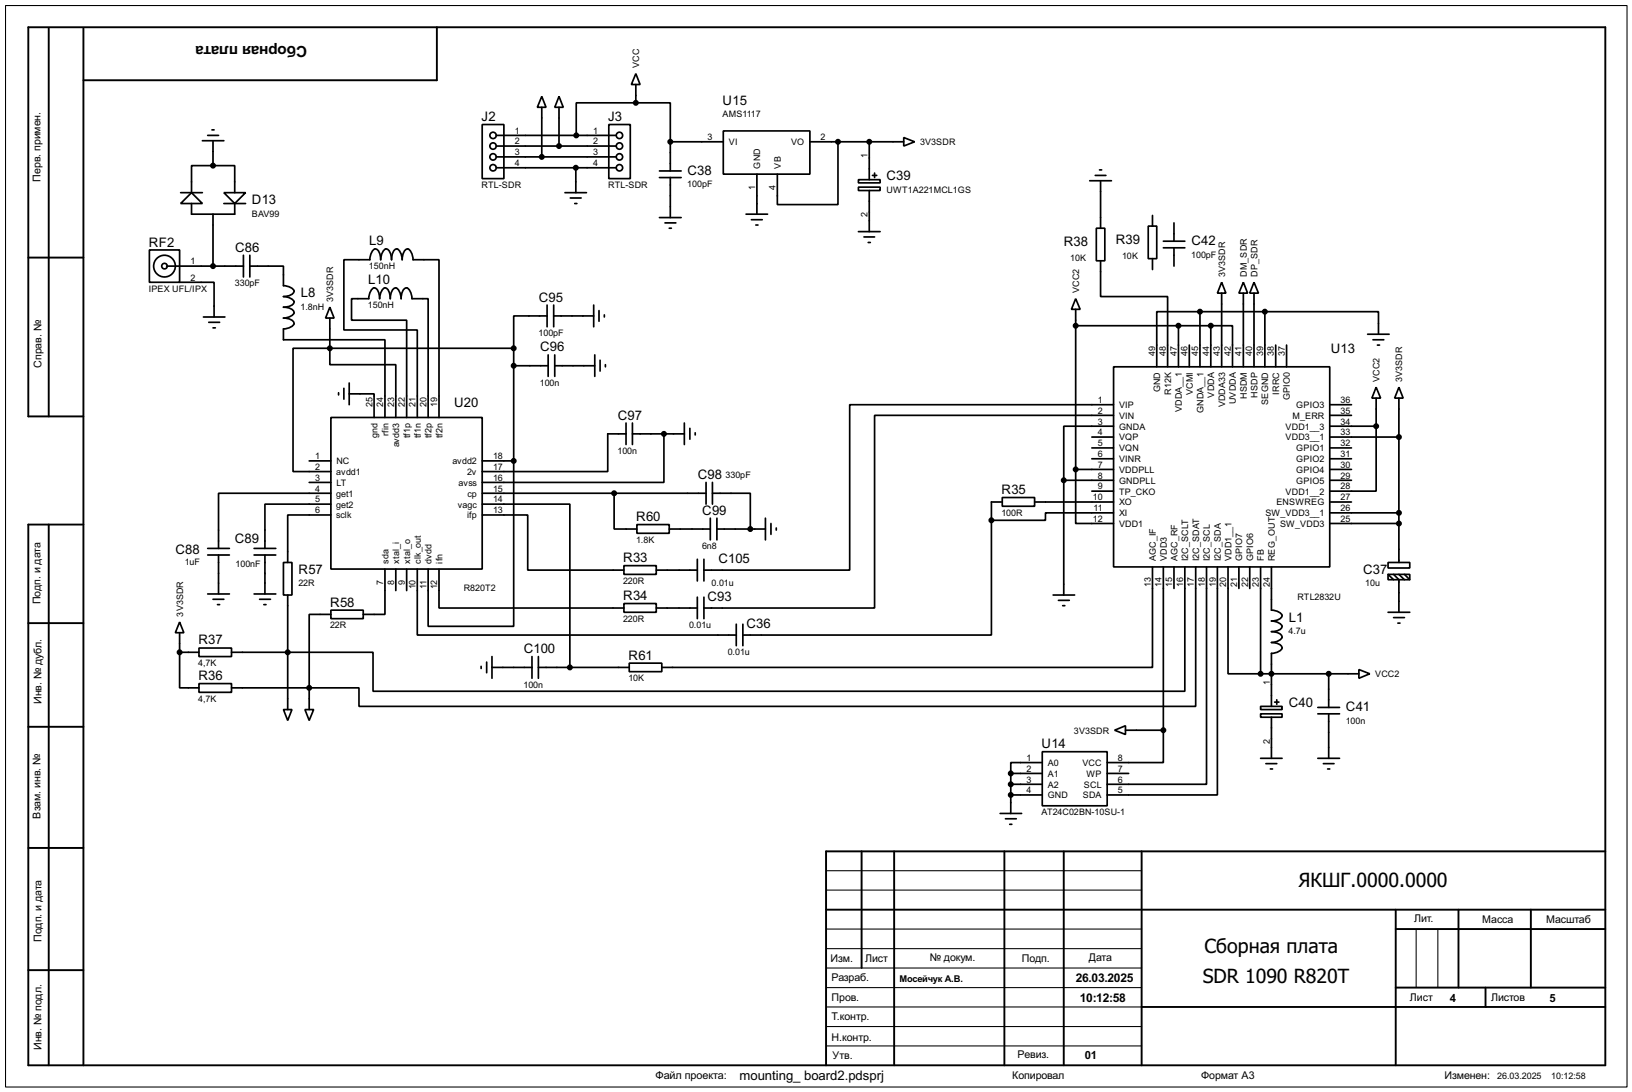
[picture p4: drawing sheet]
<svg xmlns="http://www.w3.org/2000/svg" width="383mm" height="256mm" viewBox="0 0 383 256" stroke-linecap="round" stroke-linejoin="round" font-family="sans-serif">
<path d="M1.3 1.3h381v254h-381zM194.1 218.2h74.2M194.1 209.1h74.2M194.1 204.5h74.2M332.8 218.2v13.8M337.9 218.2v13.8M194.1 222.8h74.2M194.1 232h74.2M194.1 236.5h74.2M194.1 227.4h74.2M194.1 241.1h74.2M194.1 245.7h74.2" fill="none" stroke="#000" stroke-width=".25"/>
<g fill="none" stroke="#000" stroke-width=".45">
<path d="M11.5 6.7v91.1M19.6 6.7v243.5M102.7 6.4v12.5h-83.1M6.7 60.5h12.9M19.6 97.8h-12.9v-91.4h370.5v243.8h-370.5v-127h12.9M11.5 123.2v127M6.7 146.4h12.9M6.7 170.7h12.9M6.7 199.2h12.9M202.5 200v27.4M210.1 200v50.2M236 200v50.2"/>
<path d="M250 200v50.2M268.3 200v50.2M377.2 200h-183.1v50.2M194.1 213.7h183.1M328 213.7v36.5M328 218.2h49.2M342.7 213.7v18.3M359.7 213.7v18.3M6.7 227.9h12.9M268.3 236.5h108.9M328 232h49.2M349.1 232v4.5"/>
</g>
<g fill="none" stroke="#000" stroke-width=".4">
<path d="M149.4 17.3l1 2.6h-2zM149.4 19.9v4.3M47.6 33.1h5M48.8 31.8h2.6M49.8 30.5h.5M50.1 38.9h-5.1v6.4M50.1 38.9h5.1v6.4M50.1 33.1v5.8M113.3 29.3h5.1v12.7h-5.1zM116.6 39.4h28.2M116.6 31.8h28.2M116.6 34.3h28.2"/>
<path d="M116.6 36.9h28.2M127.3 22.7l1 2.5h-2zM127.3 25.2v11.7M131.4 22.7l1 2.5h-2zM131.4 25.2v9.1M135.3 39.4v5.9M143.1 29.3h5v12.7h-5zM149.4 24.2h-14v7.6M149.4 24.2h8.1v9.1M157.5 33.3h12.5M157.5 33.3v6.9M170 30.8h20.3v10.1h-20.3z"/>
<path d="M190.3 33.3h22.1M196.9 33.3v14.8h-14.2v-7.2M204.3 33.3v8.9M212.4 32.3l2.5 1-2.5 1zM258.4 39.9h.5M35.1 58.7h7.1v7.6h-7.1zM42.5 45.3h5.1M45 45.3l2.6 2.5h-5.1zM45 47.8v2.5h10.2v-2.5M50.1 50.3v12.2M52.6 45.3h5.1l-2.5 2.5zM52.6 47.8h5.1"/>
<path d="M57.2 60v5.1M58.7 60v5.1M132.8 45.3h5M134 46.5h2.6M135.1 47.8h.5M155 41.7h5.1M155 40.2h5.1M155 51.1h5.1M156.3 52.4h2.5M157.3 53.6h.5M157.5 41.7v9.4M175.3 50.3h5.1"/>
<path d="M176.6 51.6h2.5M177.6 52.9h.5M177.9 40.9v9.4M201.7 42.2h5.1v.8h-5.1zM201.7 44h5.1v.8h-5.1zM201.7 54.4h5.1M203 55.7h2.5M204 57h.5M204.3 44.8v9.6M205 41.2h1M205.5 40.7v1M256.1 42.5h5.1"/>
<path d="M257.4 41.2h2.5M257.6 53.6h2v7.7h-2zM258.6 42.5v11.1M269.8 53.1h2v7.7h-2zM270.8 50.6v2.5M273.4 58.2h5M273.4 56.7h5M275.9 52.4v4.3M275.9 58.2v4.3M39.2 62.5h18M42.2 66.3h8.1v8.2M47.8 74.5h5.1"/>
<path d="M49.1 75.7h2.5M50.1 77h.5M58.7 62.5h7.9v4.6a2.65 2.65 0 0 1 2.5 1.3 2.29 2.29 0 0 1-2.5 1.3 2.65 2.65 0 0 1 2.5 1.2 2.27 2.27 0 0 1-2.5 1.3 2.24 2.24 0 0 1 2.5 1.3 2.65 2.65 0 0 1-2.5 1.2 2.24 2.24 0 0 1 2.5 1.3 2.65 2.65 0 0 1-2.5 1.3v2.5h23.9v18.3M77.5 72.2l1 2.5h-2zM77.5 74.7v7.1M128.6 74.2h-7.9v7.6M128.6 71.7v5.1M130.1 74.2h9.4M130.1 71.7v5.1M139.5 71.7v5.1M140.8 73v2.5M142 74v.5"/>
<path d="M252.8 70.2l1 2.5h-2zM252.8 76.5h31.7M252.8 72.7v37.6M258.6 61.3v8.4h15.8v16.5M270.8 60.8v2.5M276.9 76.5v9.7M282 73.2h-10.2v13M282 73.2v13M282 73.2h15.2M284.5 76.5h5.1v9.7M284.5 76.5v9.7M287.1 66.3l1 2.6h-2z"/>
<path d="M287.1 68.9v17.3M292.2 66.3l1 2.6h-2.1zM292.2 68.9v17.3M294.7 66.3l1 2.6h-2zM294.7 68.9v17.3M297.2 73.2h26.7v5.3M297.2 73.2v13M321.4 78.5h5M322.6 79.8h2.6M77.5 81.8h-8.6v29h8.9M77.5 81.8v3.9h15.5v12.4M77.5 81.8h43.2"/>
<path d="M77.8 98.1h35.5v35.6h-35.5zM79.6 92.3v.5M80.8 91.2v2.6M82.1 92.5h5.8v5.6M82.1 90v5.1M95.6 98.1v-22.9h-13v-5h4.1a2.68 2.68 0 0 1 1.2-2.6 2.27 2.27 0 0 1 1.3 2.6 2.68 2.68 0 0 1 1.3-2.6 2.31 2.31 0 0 1 1.2 2.6 2.33 2.33 0 0 1 1.3-2.6 2.68 2.68 0 0 1 1.3 2.6 2.27 2.27 0 0 1 1.3-2.6 2.68 2.68 0 0 1 1.2 2.6h3.8v27.9M98.1 98.1v-20.6h-17.3v-16.5h6.1a2.68 2.68 0 0 1 1.3-2.5 2.27 2.27 0 0 1 1.3 2.5 2.68 2.68 0 0 1 1.2-2.5 2.33 2.33 0 0 1 1.3 2.5v-.6a2.03 2.03 0 0 1 1.3-1.9 2.68 2.68 0 0 1 1.2 2.5 2.33 2.33 0 0 1 1.3-2.5 2.68 2.68 0 0 1 1.3 2.5h6.1v37.1M120.7 85.9h8.1M120.7 81.8v26.5M128.8 83.4v5M130.4 85.9h9.4M130.4 83.4v5"/>
<path d="M139.8 83.4v5M141 84.6v2.6M142.3 85.7v.5M147.1 99.4v5M148.6 99.4v5M160.8 99.4v5M261.7 86.2h50.8v47h-50.8zM261.7 95.1h-62v38.8h-34.3M261.7 97.6h-56.2v45.2h-40.1M279.5 81.1v5.1M299.8 81.1v5.1M302.3 81.1v5.1"/>
<path d="M312.5 95.1h5.1M312.5 97.6h5.1M323.4 91l1 2.5h-2zM323.4 93.5v6.6M323.7 81.1h.5M328.7 91l1 2.5h-2zM328.7 93.5v38.6M72.7 108.3h5.1M72.7 113.3h5.1M77.8 118.4h-15.5v10.4M77.8 115.9h-26.4v12.9M113.3 118.4h20.6v38.4"/>
<path d="M113.3 115.9h52.6M113.3 108.3h7.4M120.7 108.3v38.8h-20.1v-13.4M144.3 115.9v8.4h5.4M147.1 101.9h-4.3v8.9h-29.5M148.6 101.9h12.2M156 101.9v11.4h-42.7M162.1 100.6v2.6M163.4 101.7v.5M165.9 113.3v5.1M167.4 115.9h8.9v8.4M167.4 113.3v5.1"/>
<path d="M235.5 116.9h7.6v2h-7.6zM235.5 117.9h-2.5v4.3M243.1 117.9h18.6M250 112.8v27M250 112.8h11.7M252.8 110.3v12.7h8.9M252.8 110.3h8.9M256.6 102.7h5.1M256.6 105.2h5.1M256.6 107.8h5.1M256.6 115.4h5.1M261.7 100.1h-11.7v12.7"/>
<path d="M312.5 100.1h10.9M312.5 102.7h16.2M312.5 110.3h5.1M312.5 112.8h5.1M312.5 117.9h5.1M312.5 105.2h5.1M312.5 107.8h5.1M323.4 100.1v15.3h-10.9M48.8 130.4h5.1M48.8 128.8h5.1M48.8 139.5h5.1M51.4 130.4v9.1"/>
<path d="M59.7 130.4h5.1M59.7 128.8h5.1M59.7 139.5h5.1M62.3 130.4v9.1M66.6 132.1h2v7.7h-2zM67.6 139.8v26.9M77.8 121h-10.2v11.1M90.5 133.7v10.6h-5.1M93 133.7v5M95.6 133.7v5M98.1 133.7v15.5h74.9M103.2 133.7v9.1h43.4"/>
<path d="M113.3 121h10.7v12.9h22.6M146.6 132.9h7.6v2h-7.6zM149.7 123.2h7.6v2.1h-7.6zM154.2 133.9h9.7M157.3 124.3h9.6M163.9 131.4v5.1M165.4 131.4v5.1M166.9 121.7v5.1M168.5 124.3h11.4M168.5 121.7v5.1M179.9 121.7v5.1M181.2 123v2.5"/>
<path d="M182.4 124v.5M233 122.2v27h-58.4M247.5 139.8h5M261.7 120.5h-16v1.7h-12.7M270.8 133.2v23.6h-115.3M273.4 133.2v38.3M275.9 133.2v5M278.4 133.2v29.2h-190.7v-9.2h-33.3M281 133.2v32.7h-196.6v-4.3h-11.7M283.5 133.2v51h-23.3M286.1 133.2v53.5h-25.9M288.6 133.2v25.1h7.6"/>
<path d="M291.1 133.2v5M293.7 133.2v5M296.2 133.2v25.1M298.8 133.2v10.1a2.65 2.65 0 0 1 2.5 1.3 2.29 2.29 0 0 1-2.5 1.3 2.65 2.65 0 0 1 2.5 1.2 2.27 2.27 0 0 1-2.5 1.3 2.24 2.24 0 0 1 2.5 1.3 2.65 2.65 0 0 1-2.5 1.2 2.24 2.24 0 0 1 2.5 1.3 2.65 2.65 0 0 1-2.5 1.3v12.4M312.5 120.5h16.2M312.5 123h16.2M326.2 132.1h5.1v1.3h-5.1zM326.2 134.9h5.1v1.3h-5.1zM326.2 134.9l1.3 1.3M327.5 134.9l1.2 1.3v7.6M328.7 134.9l1.3 1.3M330 134.9l1.3 1.3"/>
<path d="M42.2 146.1l1 2.5h-2zM42.2 153.2v8.4h4.6M42.2 153.2h4.6M42.2 148.6v4.6M46.8 152.2h7.6v2h-7.6zM50.1 140.8h2.5M51.1 142h.5M61 140.8h2.6M62 142h.5M77.8 143.3h7.6v2h-7.6zM77.8 144.3h-5.1v17.3M113.1 156.5v.5"/>
<path d="M114.4 155.5v2.5M115.6 156.8h9.4M115.6 154.2v5.1M125 154.2v5.1M126.5 156.8h21.4M126.5 154.2v5.1M146.6 141.8h7.6v2h-7.6zM147.9 155.8h7.6v2h-7.6zM154.2 142.8h9.7M163.9 140.3v5M165.4 140.3v5M173 146.6v5.1"/>
<path d="M174.6 146.6v5.1M248.7 141h2.6M249.7 142.3h.5M296.2 158.3h23.1M312.2 158.3v7.9M319.3 157.3l2.6 1-2.6 1zM326.2 143.8h5.1M327.5 145.1h2.5M328.5 146.4h.5M46.8 160.6h7.6v2h-7.6zM54.4 161.6h18.3M66.6 166.7h2l-1 2.5z"/>
<path d="M71.7 166.7h2l-1 2.5zM72.7 161.6v5.1M244.9 176.6h15.3v12.7h-15.3zM244.9 179.1h-7.4v2.6M261.9 171.5l2.6-1v2zM264.5 171.5h8.9M273.4 171.5v7.6h-13.2M296.2 165.9h5.1v.8h-5.1zM296.2 167.7h5.1v.8h-5.1zM296.2 178.1h5.1M297.5 179.4h2.5M298.8 168.5v9.6"/>
<path d="M299.5 164.9h1M300 164.4v1M309.7 178.1h5.1M309.7 167.7h5.1M309.7 166.2h5.1M311 179.4h2.5M312.2 167.7v10.4M235 191.1h5.1M236.3 192.3h2.5M237.3 193.6h.5M237.5 181.7h7.4M237.5 181.7v9.4"/>
<path d="M237.5 184.2h7.4M237.5 186.7h7.4M260.2 181.7h5M298.5 180.6h.5M312 180.6h.5"/>
<circle cx="115.8" cy="31.8" r=".75"/>
<circle cx="115.8" cy="34.3" r=".75"/>
<circle cx="115.8" cy="36.9" r=".75"/>
<circle cx="115.8" cy="39.4" r=".75"/>
<circle cx="145.5" cy="39.4" r=".75"/>
<circle cx="145.5" cy="31.8" r=".75"/>
<circle cx="145.5" cy="36.9" r=".75"/>
<circle cx="145.5" cy="34.3" r=".75"/>
<circle cx="38.6" cy="62.5" r="2.55"/>
<circle cx="38.6" cy="62.5" r=".65"/>
</g>
<g fill="#000" stroke="#000" stroke-width=".4">
<circle cx="50" cy="38.9" r=".5"/>
<circle cx="127.3" cy="36.9" r=".5"/>
<circle cx="131.3" cy="34.3" r=".5"/>
<circle cx="135.3" cy="39.4" r=".5"/>
<circle cx="135.4" cy="31.8" r=".5"/>
<circle cx="149.4" cy="24.2" r=".5"/>
<circle cx="157.5" cy="33.3" r=".5"/>
<circle cx="196.9" cy="33.3" r=".5"/>
<circle cx="204.2" cy="33.3" r=".5"/>
<circle cx="50" cy="62.5" r=".5"/>
<circle cx="252.7" cy="76.5" r=".5"/>
<circle cx="276.9" cy="76.5" r=".5"/>
<circle cx="281.9" cy="73.2" r=".5"/>
<circle cx="284.5" cy="76.5" r=".5"/>
<circle cx="297.2" cy="73.2" r=".5"/>
<circle cx="77.5" cy="81.8" r=".5"/>
<circle cx="120.7" cy="81.8" r=".5"/>
<circle cx="120.7" cy="85.9" r=".5"/>
<circle cx="120.7" cy="108.3" r=".5"/>
<circle cx="144.3" cy="115.9" r=".5"/>
<circle cx="156" cy="101.9" r=".5"/>
<circle cx="249.9" cy="112.8" r=".5"/>
<circle cx="252.7" cy="110.3" r=".5"/>
<circle cx="323.3" cy="100.1" r=".5"/>
<circle cx="328.7" cy="102.7" r=".5"/>
<circle cx="176.3" cy="124.3" r=".5"/>
<circle cx="232.9" cy="122.2" r=".5"/>
<circle cx="328.7" cy="120.5" r=".5"/>
<circle cx="328.7" cy="123" r=".5"/>
<circle cx="42.2" cy="153.2" r=".5"/>
<circle cx="67.6" cy="153.2" r=".5"/>
<circle cx="133.9" cy="156.8" r=".5"/>
<circle cx="296.2" cy="158.3" r=".5"/>
<circle cx="298.7" cy="158.3" r=".5"/>
<circle cx="312.2" cy="158.3" r=".5"/>
<circle cx="72.6" cy="161.6" r=".5"/>
<circle cx="273.3" cy="171.5" r=".5"/>
<circle cx="237.5" cy="181.7" r=".5"/>
<circle cx="237.5" cy="186.7" r=".5"/>
<circle cx="237.5" cy="184.2" r=".5"/>
</g>
<g font-size="5.6">
<text x="305.1" y="208.3">ЯКШГ.0000.0000</text>
<text x="283.1" y="223.8">Сборная плата</text>
<text x="282.6" y="230.9">SDR 1090 R820T</text>
</g>
<text font-size="4.1" x="72.2" y="10.8" transform="rotate(-180 72.2 10.8)">Сборная плата</text>
<g font-size="3.5">
<text x="113.2" y="28.5">J2</text>
<text x="142.9" y="28.5">J3</text>
<text x="169.8" y="24.6">U15</text>
<text x="161.6" y="41.1">C38</text>
<text x="59.2" y="48">D13</text>
<text x="208.3" y="42.3">C39</text>
<text x="35" y="57.9">RF2</text>
<text x="55.3" y="59.2">C86</text>
<text x="86.8" y="57.7">L9</text>
<text x="250" y="57.9">R38</text>
<text x="262.2" y="57.4">R39</text>
<text x="280" y="57.6">C42</text>
<text x="70.7" y="69.8">L8</text>
<text x="86.5" y="66.8">L10</text>
<text x="126.6" y="70.9">C95</text>
<text x="126.9" y="82.6">C96</text>
<text x="312.7" y="82.8">U13</text>
<text x="106.7" y="95.5">U20</text>
<text x="145.2" y="98.6">C97</text>
<text x="164" y="112.5">C98</text>
<text x="235.4" y="116.1">R35</text>
<text x="149.5" y="122.4">R60</text>
<text x="165" y="120.9">C99</text>
<text x="41.2" y="130">C88</text>
<text x="55.2" y="127.5">C89</text>
<text x="70.2" y="134.8">R57</text>
<text x="146.5" y="132.1">R33</text>
<text x="168.8" y="132.3">C105</text>
<text x="320.3" y="134.8">C37</text>
<text x="77.6" y="142.5">R58</text>
<text x="146.5" y="141">R34</text>
<text x="166.3" y="141.2">C93</text>
<text x="175.4" y="147.6">C36</text>
<text x="302.8" y="146">L1</text>
<text x="46.6" y="151.4">R37</text>
<text x="123.1" y="153.4">C100</text>
<text x="147.7" y="155">R61</text>
<text x="46.6" y="159.8">R36</text>
<text x="302.8" y="166.1">C40</text>
<text x="316.3" y="167.1">C41</text>
<text x="244.8" y="175.8">U14</text>
<text x="173.8" y="253.6">mounting_ board2.pdsprj</text>
</g>
<g font-size="3.2">
<text x="252.8" y="230.7">26.03.2025</text>
<text x="253.8" y="235.4">10:12:58</text>
</g>
<g font-size="3">
<text x="340.7" y="235.4">4</text>
<text x="364.1" y="235.4">5</text>
<text x="254.9" y="248.8">01</text>
</g>
<text font-size="2.9" x="154" y="253.5">Файл проекта:</text>
<g font-size="2.8">
<text x="9.5" y="42.7" transform="rotate(-90 9.5 42.7)">Перв. примен.</text>
<text x="9.7" y="86.4" transform="rotate(-90 9.7 86.4)">Справ. №</text>
<text x="9.5" y="142" transform="rotate(-90 9.5 142)">Подп. и дата</text>
<text x="9.7" y="165.4" transform="rotate(-90 9.7 165.4)">Инв. № дубл.</text>
<text x="9.5" y="192.3" transform="rotate(-90 9.5 192.3)">Взам. инв. №</text>
<text x="9.8" y="221.2" transform="rotate(-90 9.8 221.2)">Подп. и дата</text>
<text x="332.3" y="216.5">Лит.</text>
<text x="348.3" y="216.8">Масса</text>
<text x="363.3" y="216.8">Масштаб</text>
<text x="195.1" y="225.9">Изм.</text>
<text x="203.3" y="225.9">Лист</text>
<text x="218.5" y="225.7">№ докум.</text>
<text x="240.1" y="225.9">Подп.</text>
<text x="255.8" y="225.7">Дата</text>
<text x="195.4" y="230.5">Разраб.</text>
<text x="195.4" y="235.1">Пров.</text>
<text x="195.4" y="239.6">Т.контр.</text>
<text x="331.3" y="235.1">Лист</text>
<text x="350.3" y="235.1">Листов</text>
<text x="195.4" y="244.5">Н.контр.</text>
<text x="9.8" y="246.6" transform="rotate(-90 9.8 246.6)">Инв. № подл.</text>
<text x="195.6" y="248.8">Утв.</text>
<text x="239.1" y="248.5">Ревиз.</text>
<text x="237.8" y="253.5">Копировал</text>
<text x="282.2" y="253.5">Формат А3</text>
<text x="339.4" y="253.5">Изменен:</text>
</g>
<text font-size="2.5" x="211.4" y="230.6">Мосейчук А.В.</text>
<g font-size="2.4">
<text x="150.2" y="16" transform="rotate(-90 150.2 16)">VCC</text>
<text x="169.8" y="27.5">AMS1117</text>
<text x="121" y="31.4">1</text>
<text x="121" y="33.9">2</text>
<text x="139.4" y="31.4">1</text>
<text x="139.4" y="33.9">2</text>
<text x="166.3" y="32.9">3</text>
<text x="171.3" y="34.1">VI</text>
<text x="185.9" y="34.1">VO</text>
<text x="192.8" y="32.9">2</text>
<text x="216.2" y="34.1">3V3SDR</text>
<text x="121" y="36.4">3</text>
<text x="121" y="39">4</text>
<text x="139.4" y="36.4">3</text>
<text x="139.4" y="39">4</text>
<text x="178.7" y="39.6" transform="rotate(-90 178.7 39.6)">GND</text>
<text x="183.4" y="39.6" transform="rotate(-90 183.4 39.6)">VB</text>
<text x="203.9" y="37.1" transform="rotate(-90 203.9 37.1)">1</text>
<text x="113.1" y="44.1">RTL-SDR</text>
<text x="142.9" y="44.1">RTL-SDR</text>
<text x="161.5" y="44">100pF</text>
<text x="177.5" y="44.6" transform="rotate(-90 177.5 44.6)">1</text>
<text x="182.3" y="44.6" transform="rotate(-90 182.3 44.6)">4</text>
<text x="208.3" y="45.2">UWT1A221MCL1GS</text>
<text x="59.2" y="50.8">BAV99</text>
<text x="203.9" y="51" transform="rotate(-90 203.9 51)">2</text>
<text x="44.8" y="62.1">1</text>
<text x="44.8" y="65.9">2</text>
<text x="86.7" y="63.2">150nH</text>
<text x="251.5" y="61.3">10K</text>
<text x="263.7" y="60.7">10K</text>
<text x="279.9" y="60.5">100pF</text>
<text x="287.9" y="65" transform="rotate(-90 287.9 65)">3V3SDR</text>
<text x="293" y="65" transform="rotate(-90 293 65)">DM_SDR</text>
<text x="295.5" y="65" transform="rotate(-90 295.5 65)">DP_SDR</text>
<text x="34.9" y="68.5">IPEX UFL/IPX</text>
<text x="55.2" y="67.3">330pF</text>
<text x="78.3" y="70.9" transform="rotate(-90 78.3 70.9)">3V3SDR</text>
<text x="253.6" y="68.8" transform="rotate(-90 253.6 68.8)">VCC2</text>
<text x="70.6" y="72.7">1.8nH</text>
<text x="86.5" y="72.3">150nH</text>
<text x="126.6" y="79">100pF</text>
<text x="271.4" y="83.6" transform="rotate(-90 271.4 83.6)">49</text>
<text x="274" y="83.6" transform="rotate(-90 274 83.6)">48</text>
<text x="276.5" y="83.6" transform="rotate(-90 276.5 83.6)">47</text>
<text x="279" y="83.6" transform="rotate(-90 279 83.6)">46</text>
<text x="281.6" y="83.6" transform="rotate(-90 281.6 83.6)">45</text>
<text x="284.1" y="83.6" transform="rotate(-90 284.1 83.6)">44</text>
<text x="286.7" y="83.6" transform="rotate(-90 286.7 83.6)">43</text>
<text x="289.2" y="83.6" transform="rotate(-90 289.2 83.6)">42</text>
<text x="291.8" y="83.6" transform="rotate(-90 291.8 83.6)">41</text>
<text x="294.3" y="83.6" transform="rotate(-90 294.3 83.6)">40</text>
<text x="296.8" y="83.6" transform="rotate(-90 296.8 83.6)">39</text>
<text x="299.4" y="83.6" transform="rotate(-90 299.4 83.6)">38</text>
<text x="301.9" y="83.6" transform="rotate(-90 301.9 83.6)">37</text>
<text x="324.2" y="89.7" transform="rotate(-90 324.2 89.7)">VCC2</text>
<text x="329.5" y="89.7" transform="rotate(-90 329.5 89.7)">3V3SDR</text>
<text x="87.5" y="95.6" transform="rotate(-90 87.5 95.6)">25</text>
<text x="90.1" y="95.6" transform="rotate(-90 90.1 95.6)">24</text>
<text x="92.6" y="95.6" transform="rotate(-90 92.6 95.6)">23</text>
<text x="95.2" y="95.6" transform="rotate(-90 95.2 95.6)">22</text>
<text x="97.7" y="95.6" transform="rotate(-90 97.7 95.6)">21</text>
<text x="100.2" y="95.5" transform="rotate(-90 100.2 95.5)">20</text>
<text x="102.8" y="95.6" transform="rotate(-90 102.8 95.6)">19</text>
<text x="126.9" y="90.7">100n</text>
<text x="258" y="94.7">1</text>
<text x="262.9" y="95.9">VIP</text>
<text x="272.6" y="92.2" transform="rotate(-90 272.6 92.2)">GND</text>
<text x="275.2" y="92.7" transform="rotate(-90 275.2 92.7)">R12K</text>
<text x="280.3" y="92.8" transform="rotate(-90 280.3 92.8)">VCMI</text>
<text x="285.3" y="93.4" transform="rotate(-90 285.3 93.4)">VDDA</text>
<text x="287.9" y="95.7" transform="rotate(-90 287.9 95.7)">VDDA33</text>
<text x="290.4" y="94.9" transform="rotate(-90 290.4 94.9)">UVDDA</text>
<text x="293" y="93.7" transform="rotate(-90 293 93.7)">HSDM</text>
<text x="295.5" y="93.4" transform="rotate(-90 295.5 93.4)">HSDP</text>
<text x="298" y="95.1" transform="rotate(-90 298 95.1)">SEGND</text>
<text x="300.6" y="92.7" transform="rotate(-90 300.6 92.7)">IRRC</text>
<text x="303.1" y="94" transform="rotate(-90 303.1 94)">GPIO0</text>
<text x="304.6" y="95.9">GPIO3</text>
<text x="315" y="94.7">36</text>
<text x="258" y="99.7">3</text>
<text x="258" y="97.2">2</text>
<text x="262.9" y="100.9">GNDA</text>
<text x="262.9" y="98.4">VIN</text>
<text x="277.7" y="96.8" transform="rotate(-90 277.7 96.8)">VDDA_ 1</text>
<text x="282.8" y="97.1" transform="rotate(-90 282.8 97.1)">GNDA_ 1</text>
<text x="302.1" y="100.9">VDD1__3</text>
<text x="303.7" y="98.4">M_ERR</text>
<text x="315" y="97.2">35</text>
<text x="315" y="99.7">34</text>
<text x="74.1" y="107.9">1</text>
<text x="88.7" y="102.8" transform="rotate(-90 88.7 102.8)">gnd</text>
<text x="91.3" y="102.3" transform="rotate(-90 91.3 102.3)">rfin</text>
<text x="93.8" y="105.1" transform="rotate(-90 93.8 105.1)">avdd3</text>
<text x="96.4" y="102.9" transform="rotate(-90 96.4 102.9)">tf1p</text>
<text x="98.9" y="102.9" transform="rotate(-90 98.9 102.9)">tf1n</text>
<text x="101.4" y="102.9" transform="rotate(-90 101.4 102.9)">tf2p</text>
<text x="104" y="102.9" transform="rotate(-90 104 102.9)">tf2n</text>
<text x="115.9" y="107.9">18</text>
<text x="145.1" y="106.7">100n</text>
<text x="258" y="107.4">6</text>
<text x="258" y="104.8">5</text>
<text x="258" y="102.3">4</text>
<text x="262.9" y="106">VQN</text>
<text x="262.9" y="103.5">VQP</text>
<text x="302.1" y="103.5">VDD3__1</text>
<text x="304.6" y="106">GPIO1</text>
<text x="315" y="104.8">32</text>
<text x="315" y="107.4">31</text>
<text x="315" y="102.3">33</text>
<text x="74.1" y="110.4">2</text>
<text x="74.1" y="112.9">3</text>
<text x="79" y="111.6">avdd1</text>
<text x="79" y="109.1">NC</text>
<text x="106.3" y="109.1">avdd2</text>
<text x="109.8" y="111.6">2v</text>
<text x="115.9" y="110.4">17</text>
<text x="115.9" y="112.9">16</text>
<text x="170.5" y="112.2">330pF</text>
<text x="258" y="112.4">8</text>
<text x="258" y="109.9">7</text>
<text x="262.9" y="113.6">GNDPLL</text>
<text x="262.9" y="111.1">VDDPLL</text>
<text x="262.9" y="108.6">VINR</text>
<text x="304.6" y="108.6">GPIO2</text>
<text x="304.6" y="111.1">GPIO4</text>
<text x="304.6" y="113.6">GPIO5</text>
<text x="315" y="109.9">30</text>
<text x="315" y="112.4">29</text>
<text x="74.1" y="115.5">4</text>
<text x="74.1" y="118">5</text>
<text x="79" y="116.7">get1</text>
<text x="79" y="119.2">get2</text>
<text x="79" y="114.1">LT</text>
<text x="107.6" y="119.2">vagc</text>
<text x="107.8" y="114.1">avss</text>
<text x="109.9" y="116.7">cp</text>
<text x="115.9" y="115.5">15</text>
<text x="115.9" y="118">14</text>
<text x="256.8" y="117.5">10</text>
<text x="258" y="115">9</text>
<text x="262.9" y="116.2">TP_CKO</text>
<text x="262.9" y="118.7">XO</text>
<text x="299.9" y="118.7">ENSWREG</text>
<text x="302.1" y="116.2">VDD1__2</text>
<text x="315" y="117.5">27</text>
<text x="315" y="115">28</text>
<text x="74.1" y="120.6">6</text>
<text x="79" y="121.8">sclk</text>
<text x="109.8" y="121.8">ifp</text>
<text x="115.9" y="120.6">13</text>
<text x="235.3" y="121.1">100R</text>
<text x="256.8" y="122.6">12</text>
<text x="257" y="120.1">11</text>
<text x="262.9" y="123.8">VDD1</text>
<text x="262.9" y="121.3">XI</text>
<text x="297.3" y="121.3">SW_VDD3__1</text>
<text x="300.8" y="123.8">SW_VDD3</text>
<text x="315" y="122.6">25</text>
<text x="315" y="120.1">26</text>
<text x="149.5" y="127.5">1.8K</text>
<text x="165" y="129">6n8</text>
<text x="271.6" y="131.8" transform="rotate(-90 271.6 131.8)">AGC_IF</text>
<text x="274.2" y="131.8" transform="rotate(-90 274.2 131.8)">VDD3</text>
<text x="276.7" y="131.8" transform="rotate(-90 276.7 131.8)">AGC_RF</text>
<text x="279.2" y="131.8" transform="rotate(-90 279.2 131.8)">I2C_SCLT</text>
<text x="281.8" y="131.8" transform="rotate(-90 281.8 131.8)">I2C_SDAT</text>
<text x="284.3" y="131.8" transform="rotate(-90 284.3 131.8)">I2C_SCL</text>
<text x="286.9" y="131.8" transform="rotate(-90 286.9 131.8)">I2C_SDA</text>
<text x="289.4" y="131.8" transform="rotate(-90 289.4 131.8)">VDD1_ 1</text>
<text x="291.9" y="131.8" transform="rotate(-90 291.9 131.8)">GPIO7</text>
<text x="294.5" y="131.8" transform="rotate(-90 294.5 131.8)">GPIO6</text>
<text x="297" y="131.8" transform="rotate(-90 297 131.8)">FB</text>
<text x="299.6" y="131.8" transform="rotate(-90 299.6 131.8)">REG_OUT</text>
<text x="43.4" y="132.7">1uF</text>
<text x="55.4" y="133.2">100nF</text>
<text x="70.1" y="137.7">22R</text>
<text x="90.1" y="137.3" transform="rotate(-90 90.1 137.3)">7</text>
<text x="91.3" y="132.3" transform="rotate(-90 91.3 132.3)">sda</text>
<text x="92.6" y="137.3" transform="rotate(-90 92.6 137.3)">8</text>
<text x="93.8" y="132.4" transform="rotate(-90 93.8 132.4)">xtal_i</text>
<text x="95.2" y="137.3" transform="rotate(-90 95.2 137.3)">9</text>
<text x="96.4" y="132.4" transform="rotate(-90 96.4 132.4)">xtal_o</text>
<text x="98.9" y="132.4" transform="rotate(-90 98.9 132.4)">clk_out</text>
<text x="101.4" y="132.4" transform="rotate(-90 101.4 132.4)">dvdd</text>
<text x="104" y="132.3" transform="rotate(-90 104 132.3)">ifn</text>
<text x="146.4" y="137.1">220R</text>
<text x="167.2" y="137.6">0.01u</text>
<text x="270.4" y="137.9" transform="rotate(-90 270.4 137.9)">13</text>
<text x="273" y="138" transform="rotate(-90 273 138)">14</text>
<text x="275.5" y="137.9" transform="rotate(-90 275.5 137.9)">15</text>
<text x="278" y="137.9" transform="rotate(-90 278 137.9)">16</text>
<text x="280.6" y="138" transform="rotate(-90 280.6 138)">17</text>
<text x="283.1" y="137.9" transform="rotate(-90 283.1 137.9)">18</text>
<text x="285.7" y="138" transform="rotate(-90 285.7 138)">19</text>
<text x="288.2" y="137.9" transform="rotate(-90 288.2 137.9)">20</text>
<text x="290.7" y="137.9" transform="rotate(-90 290.7 137.9)">21</text>
<text x="293.3" y="138" transform="rotate(-90 293.3 138)">22</text>
<text x="295.8" y="137.9" transform="rotate(-90 295.8 137.9)">23</text>
<text x="298.4" y="138" transform="rotate(-90 298.4 138)">24</text>
<text x="320.8" y="137.7">10u</text>
<text x="97.7" y="138.5" transform="rotate(-90 97.7 138.5)">10</text>
<text x="100.2" y="138.3" transform="rotate(-90 100.2 138.3)">11</text>
<text x="102.8" y="138.5" transform="rotate(-90 102.8 138.5)">12</text>
<text x="109" y="138.9">R820T2</text>
<text x="304.8" y="140.9">RTL2832U</text>
<text x="43" y="144.8" transform="rotate(-90 43 144.8)">3V3SDR</text>
<text x="77.6" y="147.5">22R</text>
<text x="146.4" y="146">220R</text>
<text x="161.9" y="147.5">0.01u</text>
<text x="302.8" y="148.9">4.7u</text>
<text x="171" y="153.9">0.01u</text>
<text x="46.6" y="156.4">4,7K</text>
<text x="123" y="161.5">100n</text>
<text x="147.7" y="160">10K</text>
<text x="298.4" y="160.8" transform="rotate(-90 298.4 160.8)">1</text>
<text x="323.1" y="159.1">VCC2</text>
<text x="46.6" y="164.8">4,7K</text>
<text x="252.4" y="172.3">3V3SDR</text>
<text x="316.2" y="170">100n</text>
<text x="241.2" y="178.7">1</text>
<text x="246.2" y="179.9">A0</text>
<text x="254.3" y="179.9">VCC</text>
<text x="262.7" y="178.7">8</text>
<text x="298.4" y="174.7" transform="rotate(-90 298.4 174.7)">2</text>
<text x="241.2" y="181.3">2</text>
<text x="241.2" y="183.8">3</text>
<text x="246.2" y="182.5">A1</text>
<text x="246.2" y="185">A2</text>
<text x="254.7" y="185">SCL</text>
<text x="255.3" y="182.5">WP</text>
<text x="262.7" y="181.3">7</text>
<text x="262.7" y="183.8">6</text>
<text x="241.2" y="186.3">4</text>
<text x="244.7" y="191.5">AT24C02BN-10SU-1</text>
<text x="246.2" y="187.5">GND</text>
<text x="254.4" y="187.5">SDA</text>
<text x="262.7" y="186.3">5</text>
<text x="351.8" y="253.3">26.03.2025</text>
<text x="364.5" y="253.3">10:12:58</text>
</g>
</svg>
